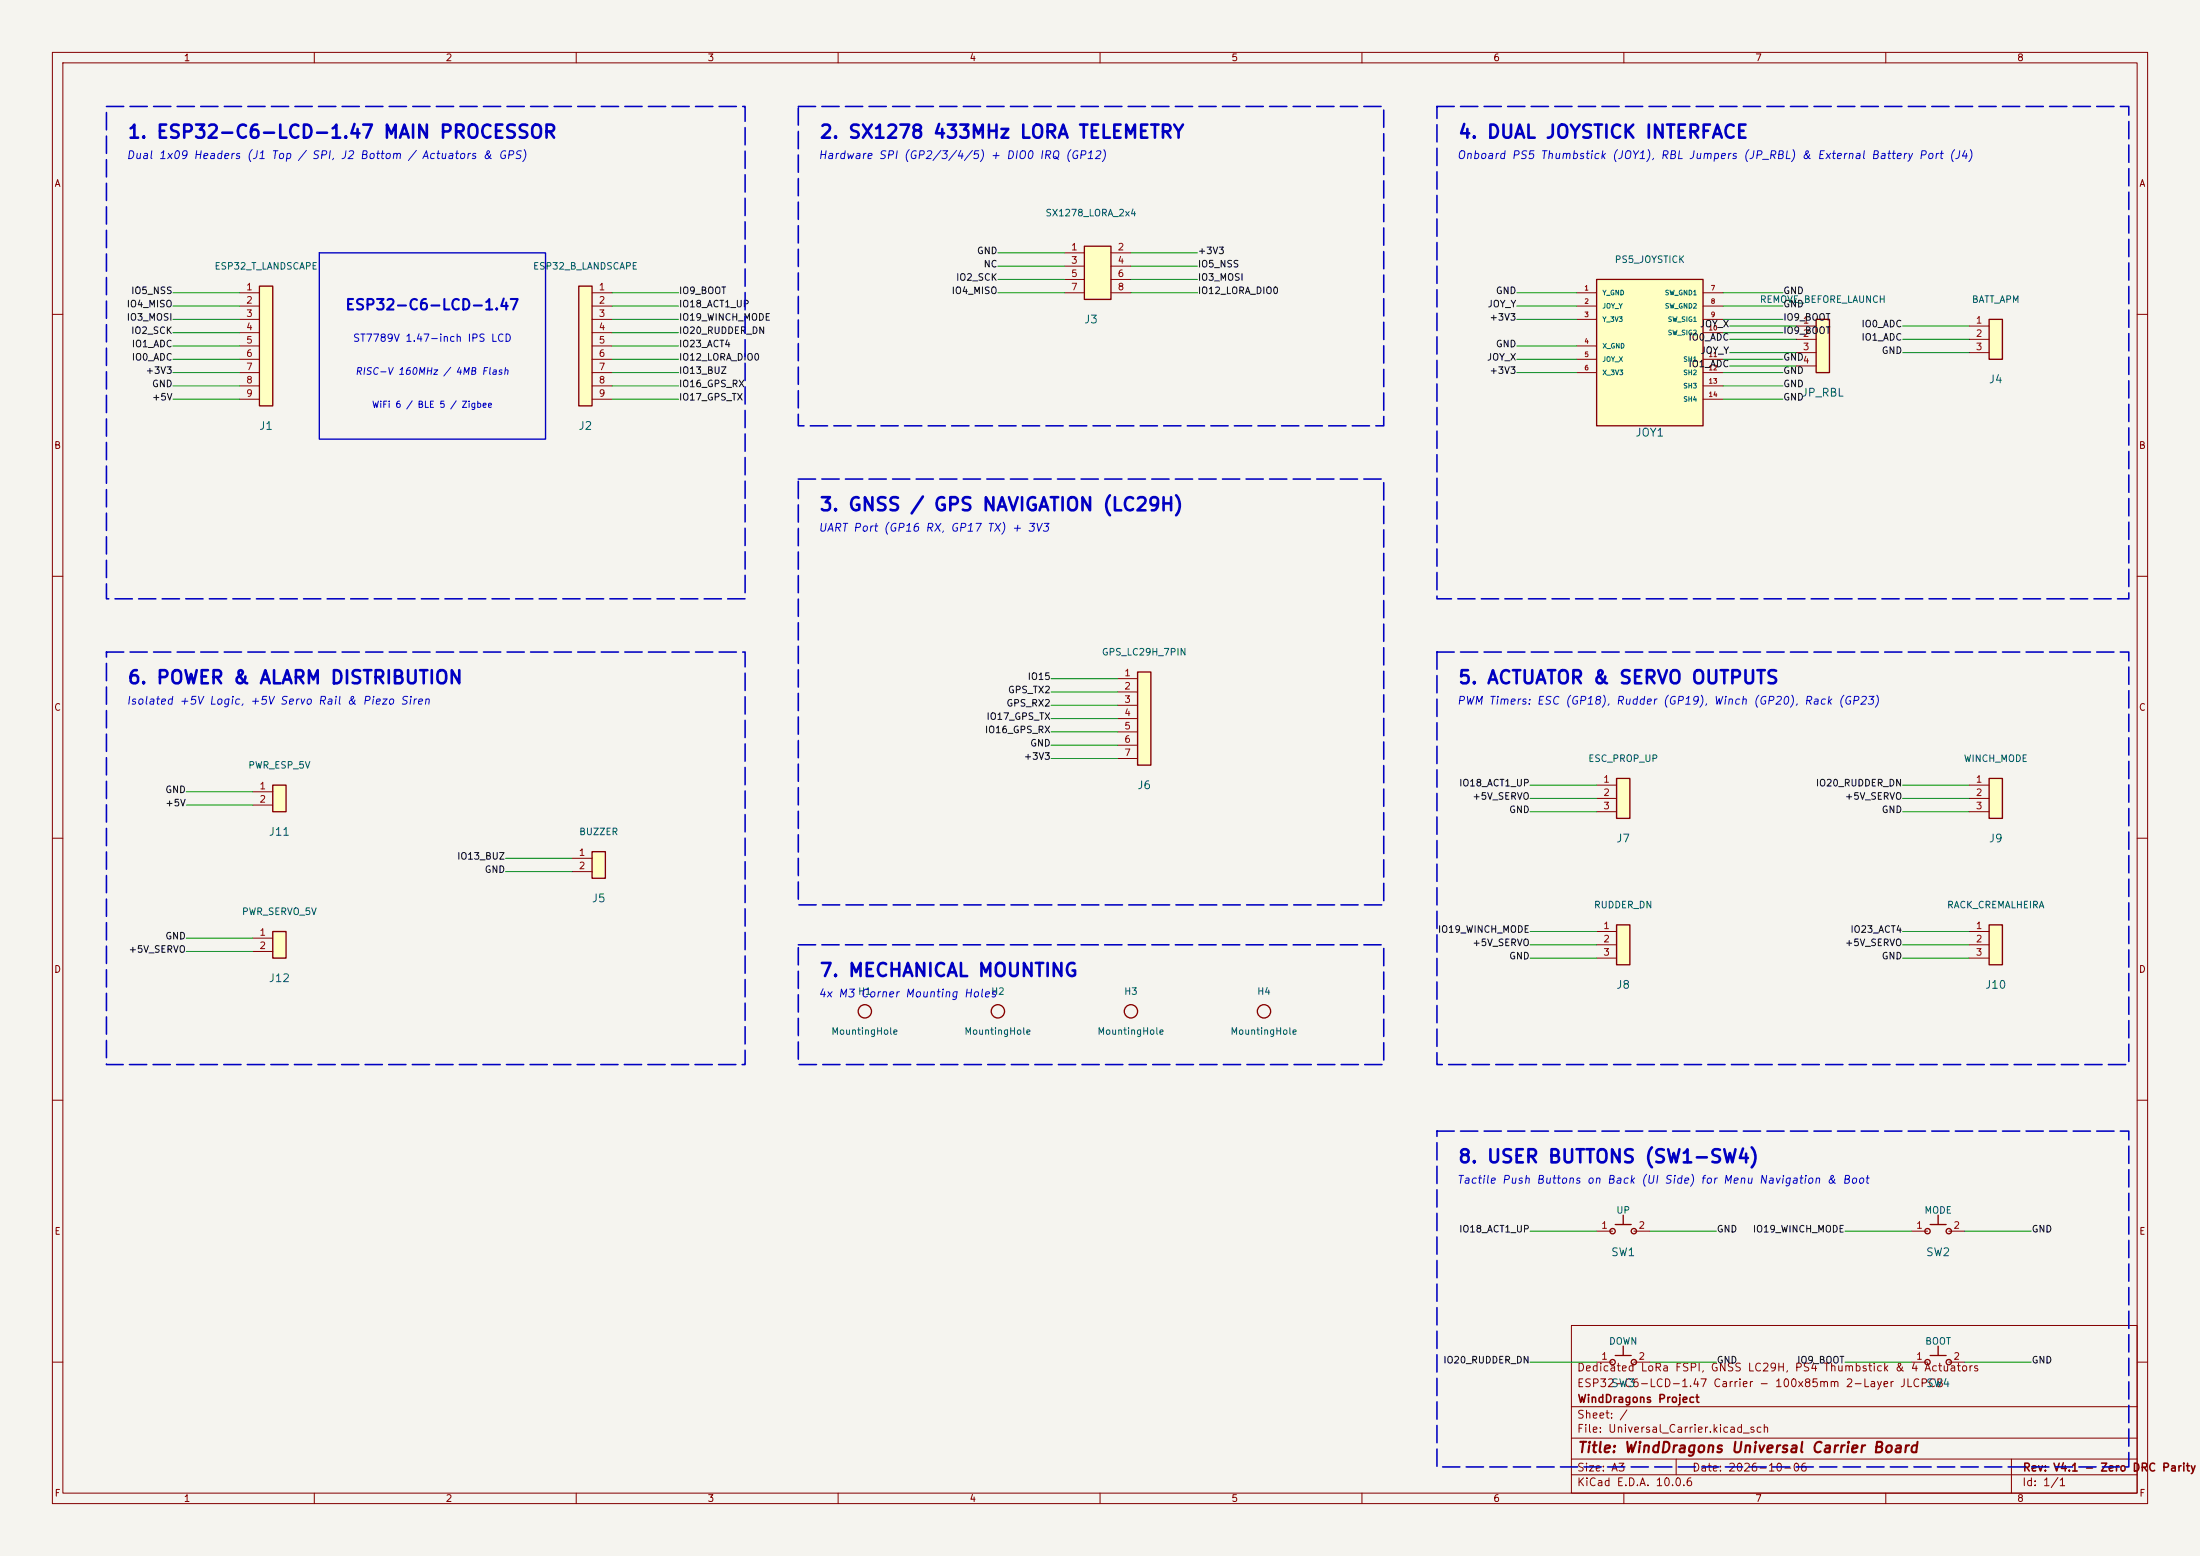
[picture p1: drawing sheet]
<svg xmlns="http://www.w3.org/2000/svg" width="420mm" height="297mm" viewBox="0 0 420 297" stroke-linecap="round" stroke-linejoin="round" font-family="sans-serif">
<path d="M0 0h420v297h-420z" fill="#f5f4ef" stroke="#f5f4ef" stroke-width=".19"/>
<g fill="none" stroke="#840000" stroke-width=".19">
<path d="M10 10h400v277h-400zM12 12h396v273h-396zM60 10v2M110 10v2M160 10v2M210 10v2M260 10v2M310 10v2M360 10v2M10 60h2M408 60h2M10 110h2"/>
<path d="M408 110h2M10 160h2M408 160h2M10 210h2M408 210h2M300 253h108v32h-108zM10 260h2M300 278.5h108M300 274.5h108M300 268.5h108M320 278.5v3M384 278.5v6.5"/>
<path d="M408 260h2M60 285v2M110 285v2M160 285v2M210 285v2M260 285v2M300 281.5h108M310 285v2M360 285v2"/>
</g>
<path d="M308.6 148.6h2.5v7.6h-2.5z" fill="#ffffc2"/>
<path d="M308.6 148.6h2.5v7.6h-2.5z" fill="none" stroke="#840000" stroke-width=".25"/>
<path d="M304.8 149.9h3.8M304.8 152.4h3.8M304.8 154.9h3.8" fill="none" stroke="#840000" stroke-width=".19"/>
<path d="M52.1 177.8h2.5v5.1h-2.5z" fill="#ffffc2"/>
<path d="M52.1 177.8h2.5v5.1h-2.5z" fill="none" stroke="#840000" stroke-width=".25"/>
<path d="M48.3 179.1h3.8M48.3 181.6h3.8" fill="none" stroke="#840000" stroke-width=".19"/>
<path d="M52.1 149.9h2.5v5h-2.5z" fill="#ffffc2"/>
<g fill="none" stroke="#840000" stroke-width=".25">
<path d="M52.1 149.9h2.5v5h-2.5zM308.4 233.7h3M309.9 232v1.7M368.5 233.7h3M370 232v1.7M308.4 258.7h3M309.9 257v1.7M368.5 258.7h3M370 257v1.7"/>
<circle cx="307.8" cy="235" r=".51"/>
<circle cx="311.9" cy="235" r=".51"/>
<circle cx="368" cy="235" r=".51"/>
<circle cx="372" cy="235" r=".51"/>
<circle cx="307.8" cy="260" r=".51"/>
<circle cx="311.9" cy="260" r=".51"/>
<circle cx="368" cy="260" r=".51"/>
<circle cx="372" cy="260" r=".51"/>
</g>
<path d="M48.3 151.1h3.8M48.3 153.7h3.8M304.8 235h3M311.9 235h3.1M364.9 235h3.1M372 235h3.1M304.8 260h3M311.9 260h3.1M364.9 260h3.1M372 260h3.1" fill="none" stroke="#840000" stroke-width=".19"/>
<path d="M379.7 61h2.6v7.6h-2.6z" fill="#ffffc2"/>
<path d="M379.7 61h2.6v7.6h-2.6z" fill="none" stroke="#840000" stroke-width=".25"/>
<path d="M375.9 62.2h3.8M375.9 64.8h3.8M375.9 67.3h3.8" fill="none" stroke="#840000" stroke-width=".19"/>
<path d="M346.7 61h2.5v10.1h-2.5z" fill="#ffffc2"/>
<path d="M346.7 61h2.5v10.1h-2.5z" fill="none" stroke="#840000" stroke-width=".25"/>
<path d="M342.9 62.2h3.8M342.9 64.8h3.8M342.9 67.3h3.8M342.9 69.9h3.8" fill="none" stroke="#840000" stroke-width=".19"/>
<path d="M304.8 53.3h20.3v28h-20.3z" fill="#ffffc2"/>
<path d="M304.8 53.3h20.3v28h-20.3z" fill="none" stroke="#840000" stroke-width=".25"/>
<g fill="none" stroke="#840000" stroke-width=".19">
<path d="M301 55.9h3.8M301 58.4h3.8M325.1 55.9h3.8M325.1 58.4h3.8M301 61h3.8M301 66h3.8M301 68.6h3.8M301 71.1h3.8M325.1 61h3.8M325.1 68.6h3.8M325.1 71.1h3.8M325.1 63.5h3.8"/>
<path d="M325.1 73.7h3.8M325.1 76.2h3.8"/>
</g>
<path d="M113 162.6h2.6v5h-2.6z" fill="#ffffc2"/>
<path d="M113 162.6h2.6v5h-2.6z" fill="none" stroke="#840000" stroke-width=".25"/>
<path d="M109.2 163.8h3.8M109.2 166.4h3.8" fill="none" stroke="#840000" stroke-width=".19"/>
<path d="M217.2 128.3h2.5v17.8h-2.5z" fill="#ffffc2"/>
<path d="M217.2 128.3h2.5v17.8h-2.5z" fill="none" stroke="#840000" stroke-width=".25"/>
<path d="M213.4 129.5h3.8M213.4 132.1h3.8M213.4 134.6h3.8M213.4 137.2h3.8M213.4 139.7h3.8M213.4 142.2h3.8M213.4 144.8h3.8" fill="none" stroke="#840000" stroke-width=".19"/>
<path d="M207 47h5.1v10.2h-5.1z" fill="#ffffc2"/>
<g fill="none" stroke="#840000" stroke-width=".25">
<path d="M207 47h5.1v10.2h-5.1z"/>
<circle cx="165.1" cy="193" r="1.27"/>
<circle cx="190.5" cy="193" r="1.27"/>
<circle cx="215.9" cy="193" r="1.27"/>
<circle cx="241.3" cy="193" r="1.27"/>
</g>
<path d="M203.2 48.3h3.8M203.2 50.8h3.8M203.2 53.3h3.8M203.2 55.9h3.8M212.1 48.3h3.8M212.1 50.8h3.8M212.1 53.3h3.8M212.1 55.9h3.8" fill="none" stroke="#840000" stroke-width=".19"/>
<path d="M49.5 54.6h2.6v22.9h-2.6z" fill="#ffffc2"/>
<path d="M49.5 54.6h2.6v22.9h-2.6z" fill="none" stroke="#840000" stroke-width=".25"/>
<path d="M45.7 55.9h3.8M45.7 58.4h3.8M45.7 61h3.8M45.7 63.5h3.8M45.7 66h3.8M45.7 68.6h3.8M45.7 71.1h3.8M45.7 73.7h3.8M45.7 76.2h3.8" fill="none" stroke="#840000" stroke-width=".19"/>
<path d="M110.5 54.6h2.5v22.9h-2.5z" fill="#ffffc2"/>
<path d="M110.5 54.6h2.5v22.9h-2.5z" fill="none" stroke="#840000" stroke-width=".25"/>
<path d="M113 55.9h3.8M113 58.4h3.8M113 61h3.8M113 63.5h3.8M113 66h3.8M113 68.6h3.8M113 71.1h3.8M113 73.7h3.8M113 76.2h3.8" fill="none" stroke="#840000" stroke-width=".19"/>
<path d="M308.6 176.5h2.5v7.7h-2.5z" fill="#ffffc2"/>
<path d="M308.6 176.5h2.5v7.7h-2.5z" fill="none" stroke="#840000" stroke-width=".25"/>
<path d="M304.8 177.8h3.8M304.8 180.3h3.8M304.8 182.9h3.8" fill="none" stroke="#840000" stroke-width=".19"/>
<path d="M379.7 176.5h2.6v7.7h-2.6z" fill="#ffffc2"/>
<path d="M379.7 176.5h2.6v7.7h-2.6z" fill="none" stroke="#840000" stroke-width=".25"/>
<path d="M375.9 177.8h3.8M375.9 180.3h3.8M375.9 182.9h3.8" fill="none" stroke="#840000" stroke-width=".19"/>
<path d="M379.7 148.6h2.6v7.6h-2.6z" fill="#ffffc2"/>
<path d="M379.7 148.6h2.6v7.6h-2.6z" fill="none" stroke="#840000" stroke-width=".25"/>
<path d="M375.9 149.9h3.8M375.9 152.4h3.8M375.9 154.9h3.8" fill="none" stroke="#840000" stroke-width=".19"/>
<g fill="none" stroke="#009600" stroke-width=".19">
<path d="M33 55.9h12.7M33 58.4h12.7M116.8 55.9h12.7M116.8 58.4h12.7M190.5 55.9h12.7M190.5 53.3h12.7M190.5 48.3h12.7M190.5 50.8h12.7M215.9 55.9h12.7M215.9 53.3h12.7M215.9 48.3h12.7M215.9 50.8h12.7"/>
<path d="M289.6 55.9h11.4M289.6 58.4h11.4M328.9 55.9h11.5M328.9 58.4h11.5M33 66h12.7M33 61h12.7M33 71.1h12.7M33 63.5h12.7M33 68.6h12.7M33 76.2h12.7M33 73.7h12.7M116.8 66h12.7"/>
<path d="M116.8 61h12.7M116.8 71.1h12.7M116.8 63.5h12.7M116.8 68.6h12.7M116.8 76.2h12.7M116.8 73.7h12.7M289.6 66h11.4M289.6 61h11.4M289.6 71.1h11.4M289.6 68.6h11.4M328.9 61h11.5M328.9 71.1h11.5"/>
<path d="M328.9 63.5h11.5M328.9 68.6h11.5M328.9 76.2h11.5M328.9 73.7h11.5M330.2 64.8h12.7M330.2 62.2h12.7M330.2 67.3h12.7M330.2 69.9h12.7M363.2 64.8h12.7M363.2 62.2h12.7M363.2 67.3h12.7M200.7 137.2h12.7"/>
<path d="M200.7 132.1h12.7M200.7 129.5h12.7M200.7 134.6h12.7M200.7 139.7h12.7M35.6 153.7h12.7M35.6 151.1h12.7M200.7 142.2h12.7M200.7 144.8h12.7M292.1 154.9h12.7M292.1 149.9h12.7M292.1 152.4h12.7M363.2 154.9h12.7"/>
<path d="M363.2 149.9h12.7M363.2 152.4h12.7M35.6 179.1h12.7M96.5 163.8h12.7M96.5 166.4h12.7M292.1 177.8h12.7M363.2 177.8h12.7M35.6 181.6h12.7M292.1 182.9h12.7M292.1 180.3h12.7M363.2 182.9h12.7M363.2 180.3h12.7"/>
<path d="M292.1 235h12.7M315 235h12.7M352.2 235h12.7M375.1 235h12.7M292.1 260h12.7M315 260h12.7M352.2 260h12.7M375.1 260h12.7"/>
</g>
<path d="M20.3 20.3h121.9v94h-121.9v-94M152.4 20.3h111.8v61h-111.8v-61M274.3 20.3h132.1v94h-132.1v-94M152.4 91.4h111.8v81.3h-111.8v-81.3M20.3 124.5h121.9v78.7h-121.9v-78.7M274.3 124.5h132.1v78.7h-132.1v-78.7M152.4 180.3h111.8v22.9h-111.8v-22.9M274.3 215.9h132.1v64.1h-132.1v-64.1" fill="none" stroke="#0000c2" stroke-width=".3" stroke-dasharray="3.3 1.2"/>
<path d="M61 48.3h43.1v35.5h-43.1z" fill="none" stroke="#0000c2" stroke-width=".25"/>
<g font-size="2.5" fill="#0000c2">
<text x="24.2" y="27">1. ESP32-C6-LCD-1.47 MAIN PROCESSOR</text>
<text x="156.3" y="27">2. SX1278 433MHz LORA TELEMETRY</text>
<text x="278.2" y="27">4. DUAL JOYSTICK INTERFACE</text>
<text x="156.3" y="98.2">3. GNSS / GPS NAVIGATION (LC29H)</text>
<text x="24.2" y="131.2">6. POWER &amp; ALARM DISTRIBUTION</text>
<text x="278.2" y="131.2">5. ACTUATOR &amp; SERVO OUTPUTS</text>
<text x="156.3" y="187.1">7. MECHANICAL MOUNTING</text>
<text x="278.2" y="222.6">8. USER BUTTONS (SW1-SW4)</text>
</g>
<text font-size="2" fill="#0000c2" x="65.8" y="59.7">ESP32-C6-LCD-1.47</text>
<text font-size="2" fill="#840000" x="301" y="277.8">Title: WindDragons Universal Carrier Board</text>
<g font-size="1.5" fill="#0000c2">
<text x="24" y="30.7">Dual 1x09 Headers (J1 Top / SPI,</text>
<text x="64.9" y="30.7">J2 Bottom / Actuators &amp; GPS)</text>
<text x="156.1" y="30.7">Hardware SPI (GP2/3/4/5) + DIO0 IRQ (GP12)</text>
<text x="278" y="30.7">Onboard PS5 Thumbstick (JOY1),</text>
<text x="316.9" y="30.7">RBL Jumpers (JP_RBL) &amp; External Battery Port (J4)</text>
<text x="156.1" y="101.8">UART Port (GP16 RX,</text>
<text x="181.3" y="101.8">GP17 TX) + 3V3</text>
<text x="24" y="134.9">Isolated +5V Logic,</text>
<text x="47.6" y="134.9">+5V Servo Rail &amp; Piezo Siren</text>
<text x="278" y="134.9">PWM Timers: ESC (GP18),</text>
<text x="308.4" y="134.9">Rudder (GP19),</text>
<text x="327" y="134.9">Winch (GP20),</text>
<text x="344.3" y="134.9">Rack (GP23)</text>
<text x="156.1" y="190.7">4x M3 Corner Mounting Holes</text>
<text x="278" y="226.3">Tactile Push Buttons on Back (UI Side) for Menu Navigation &amp; Boot</text>
</g>
<g font-size="1.5" fill="#006464">
<text x="206.8" y="62.1">J3</text>
<text x="343.8" y="76.1">JP_RBL</text>
<text x="379.6" y="73.5">J4</text>
<text x="49.4" y="82.4">J1</text>
<text x="110.3" y="82.4">J2</text>
<text x="312.1" y="83.7">JOY1</text>
<text x="217" y="151">J6</text>
<text x="51.2" y="159.9">J11</text>
<text x="308.4" y="161.2">J7</text>
<text x="379.6" y="161.2">J9</text>
<text x="112.9" y="172.6">J5</text>
<text x="51.2" y="187.8">J12</text>
<text x="308.4" y="189.1">J8</text>
<text x="378.9" y="189.1">J10</text>
<text x="307.4" y="240.1">SW1</text>
<text x="367.6" y="240.1">SW2</text>
<text x="307.4" y="265.1">SW3</text>
<text x="367.6" y="265.1">SW4</text>
</g>
<g font-size="1.5" fill="#840000">
<text x="300.9" y="262.1">Dedicated LoRa FSPI, GNSS LC29H, PS4 Thumbstick &amp; 4 Actuators</text>
<text x="300.9" y="265.1">ESP32-C6-LCD-1.47 Carrier - 100x85mm 2-Layer JLCPCB</text>
<text x="301" y="268.1">WindDragons Project</text>
<text x="300.9" y="273.8">File: Universal_Carrier.kicad_sch</text>
<text x="300.9" y="271.1">Sheet: /</text>
<text x="300.9" y="281.2">Size: A3</text>
<text x="322.9" y="281.2">Date: 2026-10-06</text>
<text x="386" y="281.2">Rev: V4.1 - Zero DRC Parity</text>
<text x="300.9" y="284">KiCad E.D.A. 10.0.6</text>
<text x="385.9" y="284">Id: 1/1</text>
</g>
<text font-size="1.4" fill="#0000c2" x="67.3" y="65.6">ST7789V 1.47-inch IPS LCD</text>
<g font-size="1.3" fill="#840000">
<text x="35" y="12">1</text>
<text x="85" y="12">2</text>
<text x="135" y="12">3</text>
<text x="185" y="12">4</text>
<text x="235" y="12">5</text>
<text x="285" y="12">6</text>
<text x="335" y="12">7</text>
<text x="385" y="12">8</text>
<text x="10.3" y="36">A</text>
<text x="408.3" y="36">A</text>
<text x="10.2" y="86">B</text>
<text x="408.2" y="86">B</text>
<text x="10.2" y="136">C</text>
<text x="408.2" y="136">C</text>
<text x="10.2" y="186">D</text>
<text x="408.2" y="186">D</text>
<text x="10.3" y="236">E</text>
<text x="408.3" y="236">E</text>
<text x="10.3" y="286">F</text>
<text x="35" y="287">1</text>
<text x="85" y="287">2</text>
<text x="135" y="287">3</text>
<text x="185" y="287">4</text>
<text x="235" y="287">5</text>
<text x="285" y="287">6</text>
<text x="335" y="287">7</text>
<text x="385" y="287">8</text>
<text x="408.3" y="286">F</text>
</g>
<g font-size="1.3" fill="#006464">
<text x="199.5" y="41.6">SX1278_LORA_2x4</text>
<text x="40.8" y="51.8">ESP32_T_LANDSCAPE</text>
<text x="101.7" y="51.8">ESP32_B_LANDSCAPE</text>
<text x="308.2" y="50.5">PS5_JOYSTICK</text>
<text x="335.8" y="58.1">REMOVE_BEFORE_LAUNCH</text>
<text x="376.3" y="58.1">BATT_APM</text>
<text x="210.2" y="125.4">GPS_LC29H_7PIN</text>
<text x="47.3" y="147">PWR_ESP_5V</text>
<text x="303.1" y="145.7">ESC_PROP_UP</text>
<text x="374.8" y="145.7">WINCH_MODE</text>
<text x="110.5" y="159.7">BUZZER</text>
<text x="304.2" y="173.7">RUDDER_DN</text>
<text x="371.6" y="173.7">RACK_CREMALHEIRA</text>
<text x="46.1" y="175">PWR_SERVO_5V</text>
<text x="163.7" y="190.2">H1</text>
<text x="189.1" y="190.2">H2</text>
<text x="214.5" y="190.2">H3</text>
<text x="239.9" y="190.2">H4</text>
<text x="158.6" y="197.8">MountingHole</text>
<text x="184" y="197.8">MountingHole</text>
<text x="209.4" y="197.8">MountingHole</text>
<text x="234.8" y="197.8">MountingHole</text>
<text x="308.5" y="232">UP</text>
<text x="367.3" y="232">MODE</text>
<text x="307.1" y="257">DOWN</text>
<text x="367.4" y="257">BOOT</text>
</g>
<g font-size="1.3" fill="#0f0f0f">
<text x="182.4" y="53.9">IO2_SCK</text>
<text x="186.4" y="48.8">GND</text>
<text x="187.7" y="51.4">NC</text>
<text x="228.6" y="51.4">IO5_NSS</text>
<text x="228.6" y="53.9">IO3_MOSI</text>
<text x="228.6" y="48.8">+3V3</text>
<text x="24.1" y="59">IO4_MISO</text>
<text x="24.9" y="56.4">IO5_NSS</text>
<text x="129.5" y="59">IO18_ACT1_UP</text>
<text x="129.5" y="56.4">IO9_BOOT</text>
<text x="181.6" y="56.4">IO4_MISO</text>
<text x="228.6" y="56.4">IO12_LORA_DIO0</text>
<text x="283.9" y="59">JOY_Y</text>
<text x="285.5" y="56.4">GND</text>
<text x="340.3" y="56.4">GND</text>
<text x="340.3" y="59">GND</text>
<text x="24.1" y="61.5">IO3_MOSI</text>
<text x="24.9" y="64.1">IO2_SCK</text>
<text x="129.5" y="64.1">IO20_RUDDER_DN</text>
<text x="129.5" y="61.5">IO19_WINCH_MODE</text>
<text x="284.3" y="61.5">+3V3</text>
<text x="322.2" y="65.3">IO0_ADC</text>
<text x="324.4" y="62.8">JOY_X</text>
<text x="340.3" y="61.5">IO9_BOOT</text>
<text x="340.3" y="64.1">IO9_BOOT</text>
<text x="355.3" y="65.3">IO1_ADC</text>
<text x="355.3" y="62.8">IO0_ADC</text>
<text x="25.1" y="66.6">IO1_ADC</text>
<text x="25.1" y="69.1">IO0_ADC</text>
<text x="27.7" y="71.7">+3V3</text>
<text x="129.5" y="71.7">IO13_BUZ</text>
<text x="129.5" y="69.1">IO12_LORA_DIO0</text>
<text x="129.5" y="66.6">IO23_ACT4</text>
<text x="283.8" y="69.1">JOY_X</text>
<text x="284.3" y="71.7">+3V3</text>
<text x="285.5" y="66.6">GND</text>
<text x="322.2" y="70.4">IO1_ADC</text>
<text x="324.5" y="67.9">JOY_Y</text>
<text x="340.3" y="71.7">GND</text>
<text x="340.3" y="69.1">GND</text>
<text x="359.1" y="67.9">GND</text>
<text x="28.9" y="76.8">+5V</text>
<text x="28.9" y="74.2">GND</text>
<text x="129.5" y="76.8">IO17_GPS_TX</text>
<text x="129.5" y="74.2">IO16_GPS_RX</text>
<text x="340.3" y="76.8">GND</text>
<text x="340.3" y="74.2">GND</text>
<text x="196.1" y="130.1">IO15</text>
<text x="188.2" y="137.7">IO17_GPS_TX</text>
<text x="192" y="135.2">GPS_RX2</text>
<text x="192.3" y="132.6">GPS_TX2</text>
<text x="187.9" y="140.3">IO16_GPS_RX</text>
<text x="196.6" y="142.8">GND</text>
<text x="195.4" y="145.3">+3V3</text>
<text x="31.5" y="154.2">+5V</text>
<text x="31.5" y="151.7">GND</text>
<text x="278.4" y="150.4">IO18_ACT1_UP</text>
<text x="281" y="153">+5V_SERVO</text>
<text x="288" y="155.5">GND</text>
<text x="346.5" y="150.4">IO20_RUDDER_DN</text>
<text x="352.1" y="153">+5V_SERVO</text>
<text x="359.1" y="155.5">GND</text>
<text x="87.2" y="164.4">IO13_BUZ</text>
<text x="92.4" y="166.9">GND</text>
<text x="31.5" y="179.6">GND</text>
<text x="274.4" y="178.4">IO19_WINCH_MODE</text>
<text x="353.1" y="178.4">IO23_ACT4</text>
<text x="24.4" y="182.2">+5V_SERVO</text>
<text x="281" y="180.9">+5V_SERVO</text>
<text x="288" y="183.4">GND</text>
<text x="352.1" y="180.9">+5V_SERVO</text>
<text x="359.1" y="183.4">GND</text>
<text x="278.4" y="235.6">IO18_ACT1_UP</text>
<text x="327.6" y="235.6">GND</text>
<text x="334.5" y="235.6">IO19_WINCH_MODE</text>
<text x="387.8" y="235.6">GND</text>
<text x="275.4" y="260.6">IO20_RUDDER_DN</text>
<text x="327.6" y="260.6">GND</text>
<text x="343" y="260.6">IO9_BOOT</text>
<text x="387.8" y="260.6">GND</text>
</g>
<g font-size="1.3" fill="#a90000">
<text x="204.4" y="48.1">1</text>
<text x="204.4" y="50.6">3</text>
<text x="204.4" y="53.2">5</text>
<text x="213.3" y="48.1">2</text>
<text x="213.3" y="50.6">4</text>
<text x="213.3" y="53.2">6</text>
<text x="46.9" y="55.7">1</text>
<text x="46.9" y="58.3">2</text>
<text x="114.2" y="55.7">1</text>
<text x="114.2" y="58.3">2</text>
<text x="204.4" y="55.7">7</text>
<text x="213.3" y="55.7">8</text>
<text x="46.9" y="60.8">3</text>
<text x="46.9" y="63.3">4</text>
<text x="46.9" y="65.9">5</text>
<text x="114.2" y="60.8">3</text>
<text x="114.2" y="63.3">4</text>
<text x="114.2" y="65.9">5</text>
<text x="344.1" y="62.1">1</text>
<text x="344.1" y="64.6">2</text>
<text x="377.1" y="62.1">1</text>
<text x="377.1" y="64.6">2</text>
<text x="46.9" y="68.4">6</text>
<text x="46.9" y="71">7</text>
<text x="114.2" y="68.4">6</text>
<text x="114.2" y="71">7</text>
<text x="344.1" y="67.1">3</text>
<text x="344.1" y="69.7">4</text>
<text x="377.1" y="67.1">3</text>
<text x="46.9" y="73.5">8</text>
<text x="46.9" y="76">9</text>
<text x="114.2" y="73.5">8</text>
<text x="114.2" y="76">9</text>
<text x="214.5" y="129.4">1</text>
<text x="214.5" y="131.9">2</text>
<text x="214.5" y="134.5">3</text>
<text x="214.5" y="137">4</text>
<text x="214.5" y="139.5">5</text>
<text x="214.5" y="142.1">6</text>
<text x="214.5" y="144.6">7</text>
<text x="306" y="149.7">1</text>
<text x="377.1" y="149.7">1</text>
<text x="49.4" y="151">1</text>
<text x="49.4" y="153.5">2</text>
<text x="306" y="152.2">2</text>
<text x="306" y="154.8">3</text>
<text x="377.1" y="152.2">2</text>
<text x="377.1" y="154.8">3</text>
<text x="110.4" y="163.7">1</text>
<text x="110.4" y="166.2">2</text>
<text x="49.4" y="178.9">1</text>
<text x="306" y="177.6">1</text>
<text x="377.1" y="177.6">1</text>
<text x="49.4" y="181.4">2</text>
<text x="306" y="180.2">2</text>
<text x="306" y="182.7">3</text>
<text x="377.1" y="180.2">2</text>
<text x="377.1" y="182.7">3</text>
<text x="305.6" y="234.8">1</text>
<text x="312.7" y="234.8">2</text>
<text x="365.7" y="234.8">1</text>
<text x="372.8" y="234.8">2</text>
<text x="305.6" y="259.8">1</text>
<text x="312.7" y="259.8">2</text>
<text x="365.7" y="259.8">1</text>
<text x="372.8" y="259.8">2</text>
</g>
<text font-size="1.3" fill="#0000c2" x="67.7" y="71.9">RISC-V 160MHz / 4MB Flash</text>
<text font-size="1.2" fill="#0000c2" x="70.9" y="78.1">WiFi 6 / BLE 5 / Zigbee</text>
<g font-size=".9" fill="#a90000">
<text x="302.4" y="55.7">1</text>
<text x="302.4" y="58.2">2</text>
<text x="326.5" y="55.7">7</text>
<text x="326.5" y="58.2">8</text>
<text x="302.4" y="60.7">3</text>
<text x="302.4" y="65.8">4</text>
<text x="326.1" y="63.3">10</text>
<text x="326.5" y="60.7">9</text>
<text x="302.4" y="68.4">5</text>
<text x="302.4" y="70.9">6</text>
<text x="326.1" y="68.4">11</text>
<text x="326.1" y="70.9">12</text>
<text x="326.1" y="73.4">13</text>
<text x="326.1" y="76">14</text>
</g>
<g font-size=".9" fill="#006464">
<text x="305.8" y="56.6">Y_GND</text>
<text x="305.8" y="59.1">JOY_Y</text>
<text x="317.7" y="56.6">SW_GND1</text>
<text x="317.7" y="59.1">SW_GND2</text>
<text x="305.8" y="61.6">Y_3V3</text>
<text x="318.3" y="61.6">SW_SIG1</text>
<text x="318.3" y="64.2">SW_SIG2</text>
<text x="305.8" y="66.7">X_GND</text>
<text x="305.8" y="69.3">JOY_X</text>
<text x="305.8" y="71.8">X_3V3</text>
<text x="321.3" y="69.3">SH1</text>
<text x="321.3" y="71.8">SH2</text>
<text x="321.3" y="74.3">SH3</text>
<text x="321.3" y="76.9">SH4</text>
</g>
</svg>
